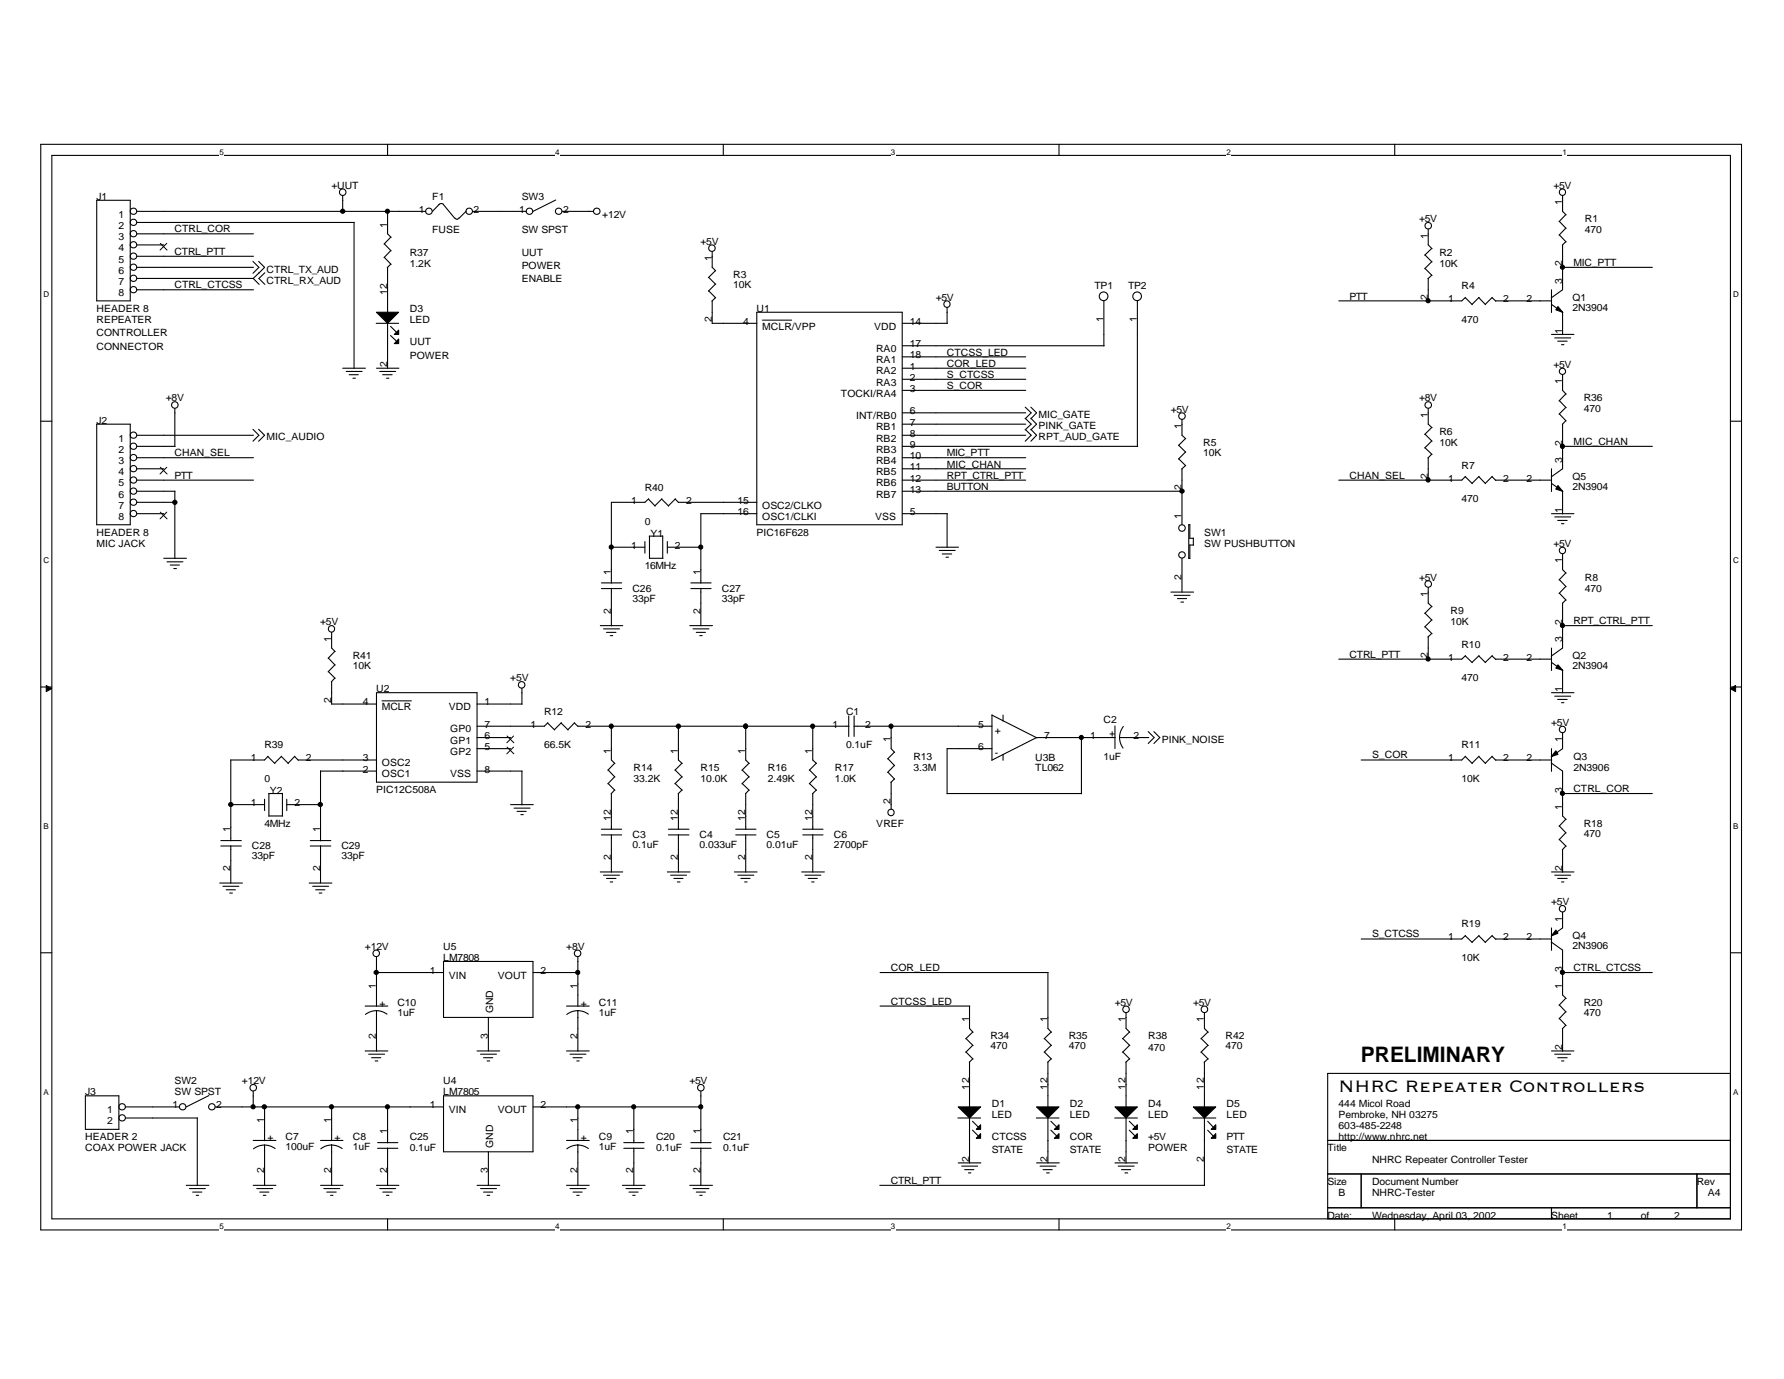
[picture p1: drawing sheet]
<svg xmlns="http://www.w3.org/2000/svg" width="279mm" height="216mm" viewBox="0 0 279 216" stroke-linecap="round" stroke-linejoin="round" font-family="sans-serif">
<path d="M6.4 22.6h266.3v170h-266.3zM8.1 24.3h262.9v166.5h-262.9z" fill="none" stroke="#000" stroke-width=".17"/>
<g fill="#fff">
<path d="M34.4 23.1h.7v1.4h-.7z"/>
<path d="M34.4 191.3h.7v1.4h-.7z"/>
</g>
<path d="M60.7 22.6v1.7M60.7 190.8v1.8" fill="none" stroke="#000" stroke-width=".17"/>
<g fill="#fff">
<path d="M87 23.1h.6v1.4h-.6z"/>
<path d="M87 191.3h.6v1.4h-.6z"/>
</g>
<path d="M113.3 22.6v1.7M113.3 190.8v1.8" fill="none" stroke="#000" stroke-width=".17"/>
<g fill="#fff">
<path d="M139.5 23.1h.7v1.4h-.7z"/>
<path d="M139.5 191.3h.7v1.4h-.7z"/>
</g>
<path d="M165.9 22.6v1.7M165.9 190.8v1.8" fill="none" stroke="#000" stroke-width=".17"/>
<g fill="#fff">
<path d="M192.1 23.1h.7v1.4h-.7z"/>
<path d="M192.1 191.3h.7v1.4h-.7z"/>
</g>
<path d="M218.4 22.6v1.7M218.4 190.8v1.8" fill="none" stroke="#000" stroke-width=".17"/>
<g fill="#fff">
<path d="M244.7 23.1h.7v1.4h-.7z"/>
<path d="M244.7 191.3h.7v1.4h-.7z"/>
<path d="M6.8 45.4h.9v1.4h-.9z"/>
<path d="M271.4 45.4h.9v1.4h-.9z"/>
<path d="M6.8 87h.9v1.4h-.9z"/>
<path d="M271.4 87h.9v1.4h-.9z"/>
</g>
<path d="M6.4 65.9h1.7M271 65.9h1.7" fill="none" stroke="#000" stroke-width=".17"/>
<g fill="#fff">
<path d="M6.8 128.6h.8v1.4h-.8z"/>
<path d="M271.4 128.6h.8v1.4h-.8z"/>
</g>
<path d="M6.4 107.6h1.7M271 107.6h1.7" fill="none" stroke="#000" stroke-width=".17"/>
<g fill="#000" stroke="#000" stroke-width=".16">
<path d="M7.2 107.3l.9 .5-.9 .5z" fill-rule="evenodd"/>
<path d="M271 107.8l.8-.5v1z" fill-rule="evenodd"/>
</g>
<g fill="#fff">
<path d="M6.8 170.2h.8v1.4h-.8z"/>
<path d="M271.4 170.2h.8v1.4h-.8z"/>
</g>
<g fill="none" stroke="#000" stroke-width=".17">
<path d="M15.1 31.4h5.3v15.7h-5.3zM21.5 33.1h45.2M21.5 34.8h34M21.5 36.6h18.2M21.5 38.3h4.1M53.7 30.6v2.5M55.4 34.8v22.9M60.2 38.2l1 1.1M60.7 33.1v3.5l.5 .6M61.2 37.1l-1.1 1.1M61.2 39.2l-1.1 1.1M68.8 32l-1.1 1.1"/>
<path d="M69.4 32l1.8 2.2M69.5 32l-.4-.1-.4 .1M71.2 34.1a.34 .34 0 0 0 .4 .2 .34 .34 0 0 0 .3-.2M73 33.1l-1.1 1.1M74 33.1h8.4M87 31.3l-3.5 1.8M88 33.1h5M111.5 39.4v2.5l.6 .5M223.2 39.9l1.1 1.1M223.7 35.9v2.4l.6 .6M224.2 38.9l-1.1 1.1M244.2 34.7l1.1 1.1"/>
<path d="M244.2 36.8l1.1 1.1M244.7 30.6v2.5l.6 .5M244.7 38.3v7.1l-1.8 1.2M245.2 33.6l-1 1.1M245.2 35.7l-1 1.1M245.2 37.8l-.5 .6M21.5 40.1h18.2M21.5 41.9h18.2M21.5 43.6h18.2M21.5 45.4h18.2M39.6 40.9l.9 1-.9 .9M40.5 40.9l.9 1-.9 .9"/>
<path d="M40.6 42.7l-.9 .9 .9 .9M41.5 42.7l-1 .9 1 .9M53.7 57.6h3.5M54.2 58.2h2.5M54.7 58.7h1.4M55.3 59.2h.4M58.9 50.6h3.5M59 57.6h3.5M59.5 58.2h2.5M59.9 58.7h1.5M60.2 40.3l1 1.1M60.5 59.2h.4"/>
<path d="M60.7 41.9v7M60.7 50.6v7.1M61.2 51.1l.9 .9M61.2 52.5l.9 .9M61.2 41.3l-.5 .6M111 43.4l1.1 1.1M111 45.5l1.1 1.1M111.5 47.1v3.6M111.5 50.6h7M112 42.4l-1.1 1.1M112 44.5l-1.1 1.1M112 46.6l-.5 .5"/>
<path d="M118.5 48.9h22.8v33.3h-22.8zM141.3 57.6h19.3M141.3 50.6h7.1M141.3 54.1h31.6M141.3 55.9h19.3M141.3 59.4h19.3M148.3 48.2v2.5M172.9 47.1v7.1M178.1 47.1v22.8M223.2 42l1.1 1.1M223.7 43.6v3.5M224.2 41l-1.1 1.1"/>
<path d="M224.2 43.1l-.6 .5M229.5 46.6l1.1 1.1M229.5 46.6l-.6 .5h-19.2M231.6 46.6l1.1 1.1M231.6 46.6l-1.1 1.1M233.7 46.6l.6 .5M233.7 46.6l-1.1 1.1M234.2 47.1h8.8M243 45.4v3.5M243 52.4h3.5M243 47.7l1.8 1.2M243.5 52.9h2.5"/>
<path d="M244 53.4h1.4M244.6 54h.3M244.7 48.9v3.5M244.7 58.7v2.4l.6 .6M244.7 41.9h14.1M15.1 66.4h5.3v15.8h-5.3zM21.5 75.2h18.2M21.5 78.6h5.9M21.5 68.1h18.2M21.5 69.9h5.9M21.5 71.7h18.2M21.5 73.4h4.1"/>
<path d="M21.5 76.9h5.9M27.4 64v5.9M27.4 76.9v10.6M39.6 67.2l.9 .9-.9 1M40.5 67.2l.9 .9-.9 1M101.6 78.1l1 1.1M101.6 78.1l-.6 .5h-5.2v12.7M103.6 78.1l1.1 1.1M103.7 78.1l-1.1 1.1M105.7 78.1l.6 .6M105.8 78.1l-1.1 1.1M106.2 78.6h12.3"/>
<path d="M141.3 75.2h19.3M141.3 64.6h19.3M141.3 66.4h19.3M141.3 68.1h19.3M141.3 69.9h36.9M141.3 71.7h19.3M141.3 73.4h19.3M141.3 76.9h43.9M141.3 61.1h19.3M160.6 63.7l.9 .9-.9 1M160.6 65.5l.9 .9-.9 .9M160.6 67.2l.9 .9-.9 1"/>
<path d="M161.5 63.7l.8 .9-.8 1M161.5 65.5l.8 .9-.8 .9M161.5 67.2l.8 .9-.8 1M184.6 69.7l1.1 1.1M184.6 71.8l1.1 1.1M185.1 65.7v2.4l.6 .6M185.1 73.4v8.8M185.7 68.7l-1.1 1.1M185.7 70.8l-1.1 1.1M185.7 72.9l-.6 .5M223.2 68l1.1 1.1M223.2 70.1l1.1 1.1"/>
<path d="M223.7 64v2.4l.6 .6M223.7 71.7v3.5M224.2 66.9l-1.1 1.1M224.2 69l-1.1 1.1M224.2 71.1l-.6 .6M229.5 74.6l1.1 1.1M229.5 74.6l-.6 .6h-19.2M231.6 74.6l1.1 1.1M231.6 74.6l-1.1 1.1M233.7 74.6l.6 .6M233.7 74.6l-1.1 1.1M234.2 75.2h8.8"/>
<path d="M243 73.4v3.6M243 75.7l1.8 1.3M244.2 62.7l1.1 1.1M244.2 64.8l1.1 1.1M244.7 66.4v7l-1.8 1.3M244.7 76.9v3.6M244.7 69.9h14.1M245.2 61.7l-1 1.1M245.2 63.8l-1 1M245.2 65.9l-.5 .6M21.5 80.4h4.1M25.6 87.4h3.6"/>
<path d="M26.2 88h2.5M26.7 88.5h1.4M27.2 89h.4M51.9 99v2.5l.6 .5M94 97.9h3.5M94.2 92.1h3.2M94.2 91.3h3.2M94.5 98.5h2.5M95 99h1.5M95.6 99.5h.4M95.8 85.7h5.2M95.8 92.1v5.9"/>
<path d="M101 84.8v1.8M101.7 83.9h2.1M101.7 87.4h2.1M101.7 83.9v3.6M103.8 83.9v3.5M104.5 85.7h5.3M104.5 84.8v1.8M108 97.9h3.6M108.2 92.1h3.2M108.2 91.3h3.2M108.5 98.5h2.5M109 99h1.5"/>
<path d="M109.6 99.5h.4M109.8 92.1v5.9M118.5 80.4h-8.7v10.9M141.3 80.4h7.1M146.6 85.7h3.5M147.1 86.2h2.5M147.6 86.7h1.4M148.2 87.2h.3M148.3 80.4v5.3M183.4 92.7h3.5M183.9 93.2h2.5M184.4 93.7h1.4"/>
<path d="M184.9 94.3h.5M185.1 87.4v5.3M186.1 82.2h.2M186.2 87.4h.2M186.2 82.2v5.3M186.3 84.3h.6M186.3 82.1v2.2M186.3 85.3v2.1M186.3 85.3h.6M186.9 84.2v1.1M223.2 96l1.1 1.1M223.2 98.1l1.1 1.1"/>
<path d="M223.7 92v2.4l.6 .6M223.7 99.7v3.5M224.2 94.9l-1.1 1.1M224.2 97.1l-1.1 1.1M224.2 99.2l-.6 .5M243 80.4h3.5M243.5 80.9h2.5M244 81.5h1.4M244.2 90.8l1.1 1.1M244.2 92.9l1.1 1.1M244.6 82h.3M244.7 86.7v2.5l.6 .5"/>
<path d="M244.7 94.4v7.1l-1.8 1.2M244.7 97.9h14.1M245.2 89.7l-1 1.1M245.2 91.8l-1 1.1M245.2 93.9l-.5 .6M36.1 119v12.6M41.9 118.4l1.1 1.1M42 118.4l-.6 .6h-5.3M44.1 118.4l1.1 1.1M44.1 118.4l-1.1 1.1M46.1 118.4l.6 .6M46.2 118.4l-1.1 1.1"/>
<path d="M46.7 119h12.3M51.4 103l1.1 1.1M51.4 105.1l1.1 1.1M51.9 110.2h7.1M51.9 106.7v3.5M52.4 102l-1 1.1M52.4 104.1l-1 1.1M52.4 106.2l-.5 .6M59 108.4h15.7v14.1h-15.7zM74.7 117.2h5.3M74.7 115.5h5.3M74.7 110.2h7.1"/>
<path d="M81.7 107.8v2.5M85.8 113.2l1.1 1.1M85.8 113.1l-.5 .6h-10.6M87.9 113.2l1.1 1.1M87.9 113.1l-1.1 1.1M90 113.2l.5 .5M90 113.1l-1.1 1.1M90.5 113.7h42.5M95.8 113.7v5.3l.5 .5M96.3 119.5l-1.1 1.1M106.2 113.7v5.3l.6 .5M106.8 119.5l-1.1 1.1"/>
<path d="M116.8 113.7v5.3l.5 .5M117.3 119.5l-1.1 1.1M127.3 113.7v5.3l.6 .5M127.8 119.5l-1.1 1.1M132.9 112.1v3.2M133.7 113.7h21.7M133.8 112.1v3.2M139.1 118.8l1 1.1M139.6 113.7v3.5l.5 .6M140.1 117.8l-1.1 1M140.1 119.8l-1.1 1.1M155.4 117.2h-7.1v7.1"/>
<path d="M155.4 112l7 3.5M155.4 111.9v7.1M157.1 112v.9M157.1 118.1v.9M169.4 115.5v8.8M174.6 113.7v3.5M174.7 115.5h-12.4l-7 3.5M175.3 115.5l.1 .7 .5 .9M175.3 115.5h4.6M175.9 113.7l-.5 1-.1 .8M179.8 114.5l1 1-1 .9M180.7 114.5l.9 1-.9 .9"/>
<path d="M229.5 118.4l1.1 1.1M229.5 102.7l1.1 1M229.5 118.4l-.6 .6h-15.7M229.5 102.6l-.6 .6h-19.2M231.6 118.4l1.1 1.1M231.6 102.7l1.1 1M231.6 118.4l-1.1 1.1M231.6 102.6l-1.1 1.1M233.7 118.4l.6 .6M233.7 102.7l.6 .5M233.7 118.4l-1.1 1.1M233.7 102.6l-1.1 1.1"/>
<path d="M234.2 119h8.8M234.2 103.2h8.8M242.9 119.5l1.8 1.2v7.1l.6 .5M243 101.5v3.5M243 117.2v3.6M243 108.4h3.5M243 103.7l1.8 1.3M243.5 109h2.5M244 109.5h1.4M244.6 110h.3M244.7 104.9v3.6M244.7 114.8v2.4l-1.8 1.3"/>
<path d="M34.4 138.3h3.6M34.6 132.5h3.2M34.6 131.6h3.2M34.9 138.8h2.5M35.4 139.3h1.5M36 139.8h.4M36.1 126h5.3M36.1 132.4v5.9M41.4 125.1v1.8M42.1 124.2h2.1M42.1 124.2v3.6M42.1 127.8h2.2"/>
<path d="M44.2 124.2v3.6M44.9 126h5.3M44.9 125.1v1.8M48.4 138.3h3.6M48.6 132.5h3.2M48.6 131.6h3.2M49 138.8h2.5M49.4 139.3h1.5M50 139.8h.4M50.2 120.7h8.8M50.2 120.7v10.9M50.2 132.4v5.9"/>
<path d="M74.7 120.7h7.1M80 126h3.5M80.5 126.5h2.5M81 127h1.4M81.6 127.5h.3M81.7 120.7v5.3M94 136.5h3.5M94.2 130.7h3.2M94.2 129.8h3.2M94.5 137h2.5M95 137.5h1.5M95.2 122.7l1.1 1"/>
<path d="M95.2 120.6l1.1 1.1M95.6 138.1h.4M95.8 124.2v5.7M95.8 130.7v5.9M96.3 121.6l-1.1 1.1M96.3 123.7l-.6 .6M104.5 136.5h3.6M104.7 130.7h3.2M104.7 129.8h3.2M105 137h2.5M105.5 137.5h1.5M105.7 120.6l1.1 1.1"/>
<path d="M105.7 122.7l1.1 1M106.1 138.1h.4M106.2 124.2v5.7M106.2 130.7v5.9M106.8 121.6l-1.1 1.1M106.8 123.7l-.6 .6M115 136.5h3.6M115.2 130.7h3.2M115.2 129.8h3.2M115.6 137h2.5M116 137.5h1.5M116.2 120.6l1.1 1.1"/>
<path d="M116.2 122.7l1.1 1M116.6 138.1h.4M116.8 124.2v5.7M116.8 130.7v5.9M117.3 121.6l-1.1 1.1M117.3 123.7l-.6 .6M125.6 136.5h3.5M125.7 130.7h3.2M125.7 129.8h3.2M126.1 137h2.5M126.6 137.5h1.4M126.8 120.6l1.1 1.1"/>
<path d="M126.8 122.7l1.1 1M127.1 138.1h.4M127.3 124.2v5.7M127.3 130.7v5.9M127.8 121.6l-1.1 1.1M127.8 123.7l-.6 .6M139.1 120.9l1 1.1M139.6 122.5v4.2M140.1 122l-.6 .5M148.3 124.2h21.1M243 136.5h3.5M243.5 137h2.5"/>
<path d="M244 137.5h1.4M244.2 129.3l1.1 1.1M244.2 131.4l1.1 1.1M244.6 138.1h.3M244.7 133v3.6M244.7 124.2h14.1M245.2 128.3l-1 1.1M245.2 130.4l-1 1.1M245.2 132.5l-.5 .5M6.4 149.2h1.7M57.2 157.5h3.5M59 158.2l.7 .1 .9 .5"/>
<path d="M59 158.2l-.8 .1-1 .5M59 149.8v7.8M59 158.2v6.4M59 152.3h10.5M69.5 150.5h14v8.8h-14zM76.5 159.3v5.2M83.5 152.3h7M88.7 157.5h3.6M90.5 158.2l.7 .1 1 .5M90.5 158.2l-.7 .1-1 .5M90.5 149.8v7.8M90.5 158.2v6.4"/>
<path d="M137.8 157.5h14.1M137.8 152.3h26.4M151.8 157.5v3.5l.6 .6M164.1 152.3v8.7l.6 .6M176.4 158.6v2.4l.5 .6M188.6 158.6v2.4l.6 .6M229.5 146.5l1.1 1.1M229.5 146.5l-.6 .5h-15.7M231.6 146.5l1.1 1.1M231.6 146.5l-1.1 1M233.7 146.5l.6 .6M233.7 146.5l-1.1 1"/>
<path d="M234.2 147h8.8M242.9 147.5l1.8 1.2v7.1l.6 .5M243 145.3v3.5M244.2 157.3l1.1 1.1M244.2 159.5l1.1 1.1M244.7 142.8v2.5l-1.8 1.2M244.7 152.3h14.1M245.2 156.3l-1 1.1M245.2 158.4l-1 1.1M271 149.2h1.7M13.4 171.6h5.2v5.2h-5.2zM19.7 175h11.2"/>
<path d="M19.7 173.3h8.4M30.9 175v10.6M32.7 171.5l-3.5 1.8M33.7 173.3h35.8M39.7 178.6h3.5M39.7 170.8v2.5M41.4 179.3l.7 .1 1 .4M41.4 179.3l-.7 .1-1 .5M41.4 173.3v5.3M41.4 179.3v6.3M50.2 178.6h3.5M51.9 179.3l.7 .1 1 .4"/>
<path d="M51.9 179.3l-.7 .1-1 .5M51.9 173.3v5.3M51.9 179.3v6.3M57.2 164.5h3.5M57.7 165h2.5M58.2 165.6h1.4M58.8 166.1h.4M59.1 179.8h3.2M59.1 178.9h3.2M60.7 173.3v5.6M60.7 179.7v5.9M69.5 171.6h14v8.7h-14z"/>
<path d="M74.7 164.5h3.6M75.3 165h2.5M75.7 165.6h1.5M76.3 166.1h.4M83.5 173.3h26.3M88.7 178.6h3.6M88.7 164.5h3.6M89.3 165h2.5M89.7 165.6h1.5M90.3 166.1h.4M90.5 179.3l.7 .1 1 .4M90.5 179.3l-.7 .1-1 .5"/>
<path d="M90.5 173.3v5.3M90.5 179.3v6.3M97.7 179.8h3.2M97.7 178.9h3.2M99.3 173.3v5.6M99.3 179.7v5.9M108.2 179.8h3.2M108.2 178.9h3.2M109.8 170.8v8.1M109.8 179.7v5.9M150 175h3.6M151.3 162.6l1.1 1.1"/>
<path d="M151.3 164.7l1.1 1.1M151.8 166.3v7M151.8 175v7.1M152.3 175.5l.9 1M152.3 176.9l.9 1M152.4 161.6l-1.2 1M152.4 163.7l-1.2 1.1M152.4 165.8l-.6 .5M162.3 175h3.6M163.6 162.6l1.1 1.1M163.6 164.7l1.1 1.1M164.1 166.3v7"/>
<path d="M164.1 175v7.1M164.6 175.5l.9 1M164.6 176.9l.9 1M164.6 161.6l-1.1 1M164.6 163.7l-1.1 1.1M164.6 165.8l-.5 .5M174.6 175h3.5M175.8 162.6l1.1 1.1M175.8 164.7l1.1 1.1M176.4 166.3v7M176.4 175v7.1M176.9 176.9l.9 1"/>
<path d="M176.9 175.5l.9 1M176.9 161.6l-1.1 1M176.9 163.7l-1.1 1.1M176.9 165.8l-.6 .5M186.9 175h3.5M188.1 162.6l1.1 1.1M188.1 164.7l1.1 1.1M188.6 166.3v7M188.6 175v10.6M189.1 175.5l.9 1M189.1 176.9l.9 1M189.2 161.6l-1.1 1"/>
<path d="M189.2 163.7l-1.1 1.1M189.2 165.8l-.6 .5M207.9 168.1h63.1v22.7h-63.1zM207.9 178.6h63.1M243 164.5h3.5M243.5 165h2.5M244 165.6h1.4M244.6 166.1h.3M244.7 161v3.6M245.2 160.5l-.5 .6M29.2 185.6h3.5M29.7 186.1h2.5"/>
<path d="M30.2 186.6h1.4M30.7 187.1h.4M39.7 185.6h3.5M40.2 186.1h2.5M40.7 186.6h1.4M41.2 187.1h.4M50.2 185.6h3.5M50.7 186.1h2.5M51.2 186.6h1.5M51.8 187.1h.3M59 185.6h3.5M59.5 186.1h2.5"/>
<path d="M59.9 186.6h1.5M60.5 187.1h.4M74.7 185.6h3.6M75.3 186.1h2.5M75.7 186.6h1.5M76.3 187.1h.4M76.5 180.3v5.3M88.7 185.6h3.6M89.3 186.1h2.5M89.7 186.6h1.5M90.3 187.1h.4M97.5 185.6h3.5"/>
<path d="M98 186.1h2.5M98.5 186.6h1.4M99.1 187.1h.4M108 185.6h3.6M108.5 186.1h2.5M109 186.6h1.5M109.6 187.1h.4M137.8 185.6h50.8M150.1 182.1h3.5M150.6 182.6h2.5M151.1 183.1h1.4M151.7 183.6h.4"/>
<path d="M162.3 182.1h3.6M162.9 182.6h2.5M163.4 183.1h1.4M163.9 183.6h.4M174.6 182.1h3.6M175.1 182.6h2.5M175.6 183.1h1.5M176.2 183.6h.4M207.9 183.8h63.1M207.9 189.1h63.1M213.2 183.8v5.3M243 189.1v1.7"/>
<path d="M265.8 183.8v5.3"/>
<circle cx="20.9" cy="33.1" r=".5"/>
<circle cx="20.9" cy="34.8" r=".5"/>
<circle cx="20.9" cy="38.3" r=".5"/>
<circle cx="20.9" cy="36.6" r=".5"/>
<circle cx="53.7" cy="30.1" r=".51"/>
<circle cx="67.2" cy="33.1" r=".5"/>
<circle cx="73.5" cy="33.1" r=".5"/>
<circle cx="82.9" cy="33.1" r=".5"/>
<circle cx="87.5" cy="33.1" r=".5"/>
<circle cx="93.5" cy="33.1" r=".5"/>
<circle cx="111.5" cy="38.9" r=".51"/>
<circle cx="223.7" cy="35.3" r=".51"/>
<circle cx="244.7" cy="30.1" r=".5"/>
<circle cx="20.9" cy="41.8" r=".5"/>
<circle cx="20.9" cy="43.6" r=".5"/>
<circle cx="20.9" cy="45.4" r=".5"/>
<circle cx="20.9" cy="40.1" r=".5"/>
<circle cx="148.3" cy="47.6" r=".5"/>
<circle cx="172.8" cy="46.4" r=".68"/>
<circle cx="178.1" cy="46.4" r=".68"/>
<circle cx="244.7" cy="58.1" r=".49"/>
<circle cx="20.9" cy="71.6" r=".5"/>
<circle cx="20.9" cy="75.2" r=".5"/>
<circle cx="20.9" cy="69.9" r=".5"/>
<circle cx="20.9" cy="78.6" r=".5"/>
<circle cx="20.9" cy="73.4" r=".5"/>
<circle cx="20.9" cy="68.1" r=".5"/>
<circle cx="20.9" cy="76.9" r=".5"/>
<circle cx="27.4" cy="63.4" r=".51"/>
<circle cx="185.1" cy="65.1" r=".51"/>
<circle cx="223.7" cy="63.4" r=".51"/>
<circle cx="20.9" cy="80.4" r=".5"/>
<circle cx="51.9" cy="98.5" r=".5"/>
<circle cx="185.1" cy="82.7" r=".51"/>
<circle cx="185.1" cy="86.9" r=".5"/>
<circle cx="223.7" cy="91.4" r=".51"/>
<circle cx="244.7" cy="86.2" r=".5"/>
<circle cx="81.7" cy="107.2" r=".51"/>
<circle cx="244.7" cy="114.2" r=".5"/>
<circle cx="139.5" cy="127.2" r=".5"/>
<circle cx="58.9" cy="149.3" r=".51"/>
<circle cx="90.5" cy="149.3" r=".51"/>
<circle cx="176.3" cy="158" r=".51"/>
<circle cx="188.6" cy="158" r=".51"/>
<circle cx="244.7" cy="142.3" r=".5"/>
<circle cx="19.1" cy="173.3" r=".5"/>
<circle cx="19.1" cy="175" r=".5"/>
<circle cx="28.6" cy="173.3" r=".5"/>
<circle cx="33.2" cy="173.3" r=".5"/>
<circle cx="39.7" cy="170.3" r=".51"/>
<circle cx="109.8" cy="170.3" r=".51"/>
</g>
<g fill="#000" stroke="#000" stroke-width=".17">
<path d="M59 48.9h3.4l-1.7 1.7z" fill-rule="evenodd"/>
<path d="M62.4 51.7v.7h-.6z" fill-rule="evenodd"/>
<path d="M62.4 53.1v.7h-.6z" fill-rule="evenodd"/>
<path d="M244 48l.7 .9-1-.4z" fill-rule="evenodd"/>
<path d="M244 76l.7 .9-1-.3z" fill-rule="evenodd"/>
<path d="M243.7 117.5l.3 .6-1 .3z" fill-rule="evenodd"/>
<path d="M244 104.1l.7 .8-1-.3z" fill-rule="evenodd"/>
<path d="M243.7 145.6l.3 .5-1 .4z" fill-rule="evenodd"/>
<path d="M150.1 173.3h3.5l-1.8 1.7z" fill-rule="evenodd"/>
<path d="M153.6 176.1v.7h-.7z" fill-rule="evenodd"/>
<path d="M153.6 177.5v.7h-.7z" fill-rule="evenodd"/>
<path d="M162.3 173.3h3.6l-1.8 1.7z" fill-rule="evenodd"/>
<path d="M165.1 176.8l.8-.7v.7z" fill-rule="evenodd"/>
<path d="M165.1 178.2l.8-.7v.7z" fill-rule="evenodd"/>
<path d="M174.6 173.3h3.5l-1.7 1.7z" fill-rule="evenodd"/>
<path d="M177.4 176.8l.7-.7v.7z" fill-rule="evenodd"/>
<path d="M177.4 178.2l.7-.7v.7z" fill-rule="evenodd"/>
<path d="M186.9 173.3h3.5l-1.8 1.7z" fill-rule="evenodd"/>
<path d="M189.7 176.8l.7-.7v.7z" fill-rule="evenodd"/>
<path d="M189.7 178.2l.7-.7v.7z" fill-rule="evenodd"/>
<circle cx="53.7" cy="33.1" r=".33"/>
<circle cx="60.7" cy="33.1" r=".32"/>
<circle cx="223.7" cy="47.1" r=".32"/>
<circle cx="244.7" cy="41.8" r=".32"/>
<circle cx="27.4" cy="78.6" r=".33"/>
<circle cx="185.1" cy="76.9" r=".33"/>
<circle cx="223.7" cy="75.1" r=".33"/>
<circle cx="244.7" cy="69.9" r=".33"/>
<circle cx="95.7" cy="85.7" r=".32"/>
<circle cx="109.7" cy="85.7" r=".32"/>
<circle cx="244.7" cy="97.9" r=".32"/>
<circle cx="95.7" cy="113.7" r=".33"/>
<circle cx="106.3" cy="113.7" r=".33"/>
<circle cx="116.8" cy="113.7" r=".33"/>
<circle cx="127.3" cy="113.7" r=".33"/>
<circle cx="139.5" cy="113.7" r=".33"/>
<circle cx="169.3" cy="115.5" r=".32"/>
<circle cx="223.7" cy="103.2" r=".32"/>
<circle cx="36.2" cy="126" r=".33"/>
<circle cx="50.2" cy="126" r=".33"/>
<circle cx="244.7" cy="124.2" r=".32"/>
<circle cx="58.9" cy="152.2" r=".33"/>
<circle cx="90.5" cy="152.2" r=".32"/>
<circle cx="244.7" cy="152.2" r=".32"/>
<circle cx="39.6" cy="173.3" r=".32"/>
<circle cx="41.4" cy="173.3" r=".33"/>
<circle cx="51.9" cy="173.3" r=".32"/>
<circle cx="60.7" cy="173.3" r=".32"/>
<circle cx="90.5" cy="173.3" r=".32"/>
<circle cx="99.2" cy="173.3" r=".32"/>
<circle cx="109.7" cy="173.3" r=".32"/>
</g>
<path d="M25.1 38.1l1.1 1.1M26.1 38.1l-1 1.1M119.4 50.1h4.6M25.1 73.2l1.1 1M26.1 73.2l-1 1M25.1 80.2l1.1 1M26.1 80.2l-1 1M59.8 109.7h4.6M79.4 115.2l1.1 1.1M79.4 117l1.1 1M80.4 115.2l-1 1.1M80.4 117l-1 1" fill="none" stroke="#000" stroke-width=".16"/>
<g font-size="3.3">
<text x="213.1" y="166.2">PRELIMINARY</text>
<text x="209.6" y="171">NHRC Repeater Controllers</text>
</g>
<g font-size="1.6">
<text x="51.9" y="29.5">+UUT</text>
<text x="243.3" y="29.5">+5V</text>
<text x="15.1" y="31.3">J1</text>
<text x="18.6" y="34.1">1</text>
<text x="18.6" y="35.8">2</text>
<text x="60.6" y="35.6" transform="rotate(-90 60.6 35.6)">1</text>
<text x="65.6" y="33.3">1</text>
<text x="67.7" y="31.3">F1</text>
<text x="74.2" y="33.3">2</text>
<text x="81.3" y="33.3">1</text>
<text x="81.7" y="31.3">SW3</text>
<text x="88.2" y="33.3">2</text>
<text x="94.3" y="34.1">+12V</text>
<text x="222.2" y="34.8">+5V</text>
<text x="244.6" y="32.1" transform="rotate(-90 244.6 32.1)">1</text>
<text x="248.2" y="34.8">R1</text>
<text x="18.6" y="37.6">3</text>
<text x="18.6" y="39.3">4</text>
<text x="18.6" y="41.1">5</text>
<text x="27.3" y="36.4">CTRL_COR</text>
<text x="27.3" y="39.9">CTRL_PTT</text>
<text x="64.2" y="40">R37</text>
<text x="64.2" y="41.8">1.2K</text>
<text x="67.7" y="36.5">FUSE</text>
<text x="81.7" y="40">UUT</text>
<text x="81.7" y="36.5">SW SPST</text>
<text x="109.7" y="38.3">+5V</text>
<text x="111.5" y="40.9" transform="rotate(-90 111.5 40.9)">1</text>
<text x="223.6" y="37.4" transform="rotate(-90 223.6 37.4)">1</text>
<text x="225.4" y="40">R2</text>
<text x="225.4" y="41.8">10K</text>
<text x="244.6" y="41.7" transform="rotate(-90 244.6 41.7)">2</text>
<text x="246.4" y="41.6">MIC_PTT</text>
<text x="248.2" y="36.5">470</text>
<text x="18.6" y="42.8">6</text>
<text x="18.6" y="44.6">7</text>
<text x="18.6" y="46.4">8</text>
<text x="27.3" y="45.1">CTRL_CTCSS</text>
<text x="41.7" y="42.7">CTRL_TX_AUD</text>
<text x="41.7" y="44.4">CTRL_RX_AUD</text>
<text x="60.6" y="46.1" transform="rotate(-90 60.6 46.1)">12</text>
<text x="81.7" y="42.1">POWER</text>
<text x="81.7" y="44.2">ENABLE</text>
<text x="114.8" y="43.6">R3</text>
<text x="114.8" y="45.1">10K</text>
<text x="146.6" y="47.1">+5V</text>
<text x="171.4" y="45.3">TP1</text>
<text x="176.7" y="45.3">TP2</text>
<text x="211.4" y="46.9">PTT</text>
<text x="223.6" y="46.9" transform="rotate(-90 223.6 46.9)">2</text>
<text x="226.8" y="47.3">1</text>
<text x="228.9" y="45.3">R4</text>
<text x="235.4" y="47.3">2</text>
<text x="239.1" y="47.3">2</text>
<text x="244.6" y="44.4" transform="rotate(-90 244.6 44.4)">3</text>
<text x="246.3" y="47.1">Q1</text>
<text x="15.1" y="48.8">HEADER 8</text>
<text x="15.1" y="50.6">REPEATER</text>
<text x="15.1" y="52.7">CONTROLLER</text>
<text x="64.2" y="48.8">D3</text>
<text x="64.2" y="50.6">LED</text>
<text x="111.5" y="50.5" transform="rotate(-90 111.5 50.5)">2</text>
<text x="116.4" y="50.8">4</text>
<text x="118.5" y="48.8">U1</text>
<text x="119.4" y="51.6">MCLR/VPP</text>
<text x="136.9" y="51.6">VDD</text>
<text x="142.5" y="50.8">14</text>
<text x="172.8" y="50.5" transform="rotate(-90 172.8 50.5)">1</text>
<text x="178.1" y="50.5" transform="rotate(-90 178.1 50.5)">1</text>
<text x="228.9" y="50.6">470</text>
<text x="244.6" y="52.2" transform="rotate(-90 244.6 52.2)">1</text>
<text x="246.3" y="48.6">2N3904</text>
<text x="15.1" y="54.7">CONNECTOR</text>
<text x="60.6" y="57.5" transform="rotate(-90 60.6 57.5)">2</text>
<text x="64.2" y="54.1">UUT</text>
<text x="64.2" y="56.1">POWER</text>
<text x="137.2" y="55.1">RA0</text>
<text x="137.2" y="56.9">RA1</text>
<text x="137.2" y="58.6">RA2</text>
<text x="142.5" y="54.4">17</text>
<text x="142.5" y="56.1">18</text>
<text x="142.5" y="57.9">1</text>
<text x="142.5" y="59.6">2</text>
<text x="148.3" y="55.7">CTCSS_LED</text>
<text x="148.3" y="57.4">COR_LED</text>
<text x="148.3" y="59.1">S_CTCSS</text>
<text x="243.3" y="57.6">+5V</text>
<text x="26" y="62.8">+8V</text>
<text x="131.7" y="62.1">TOCKI/RA4</text>
<text x="134.1" y="65.6">INT/RB0</text>
<text x="137.2" y="60.4">RA3</text>
<text x="142.5" y="64.9">6</text>
<text x="142.5" y="61.3">3</text>
<text x="148.3" y="60.9">S_COR</text>
<text x="162.6" y="65.5">MIC_GATE</text>
<text x="183.3" y="64.6">+5V</text>
<text x="222.2" y="62.8">+8V</text>
<text x="223.6" y="65.4" transform="rotate(-90 223.6 65.4)">1</text>
<text x="244.6" y="60.2" transform="rotate(-90 244.6 60.2)">1</text>
<text x="248" y="62.8">R36</text>
<text x="248" y="64.4">470</text>
<text x="15.1" y="66.3">J2</text>
<text x="18.6" y="69.1">1</text>
<text x="18.6" y="70.9">2</text>
<text x="27.3" y="71.4">CHAN_SEL</text>
<text x="41.7" y="69">MIC_AUDIO</text>
<text x="137.2" y="67.4">RB1</text>
<text x="137.2" y="69.1">RB2</text>
<text x="137.2" y="70.9">RB3</text>
<text x="142.5" y="66.6">7</text>
<text x="142.5" y="68.4">8</text>
<text x="142.5" y="70.1">9</text>
<text x="142.5" y="71.9">10</text>
<text x="148.3" y="71.4">MIC_PTT</text>
<text x="162.6" y="67.2">PINK_GATE</text>
<text x="162.6" y="69">RPT_AUD_GATE</text>
<text x="185" y="67.2" transform="rotate(-90 185 67.2)">1</text>
<text x="188.4" y="69.8">R5</text>
<text x="188.4" y="71.4">10K</text>
<text x="225.4" y="68.1">R6</text>
<text x="225.4" y="69.8">10K</text>
<text x="244.6" y="69.8" transform="rotate(-90 244.6 69.8)">2</text>
<text x="246.4" y="69.7">MIC_CHAN</text>
<text x="18.6" y="72.6">3</text>
<text x="18.6" y="74.4">4</text>
<text x="18.6" y="76.2">5</text>
<text x="18.6" y="77.9">6</text>
<text x="27.3" y="74.9">PTT</text>
<text x="101" y="76.9">R40</text>
<text x="137.2" y="72.6">RB4</text>
<text x="137.2" y="74.4">RB5</text>
<text x="137.2" y="76.2">RB6</text>
<text x="137.2" y="77.9">RB7</text>
<text x="142.5" y="73.6">11</text>
<text x="142.5" y="75.4">12</text>
<text x="142.5" y="77.1">13</text>
<text x="148.3" y="73.2">MIC_CHAN</text>
<text x="148.3" y="74.9">RPT_CTRL_PTT</text>
<text x="148.3" y="76.7">BUTTON</text>
<text x="185" y="76.8" transform="rotate(-90 185 76.8)">2</text>
<text x="211.4" y="74.9">CHAN_SEL</text>
<text x="223.6" y="75" transform="rotate(-90 223.6 75)">2</text>
<text x="226.8" y="75.4">1</text>
<text x="228.9" y="73.4">R7</text>
<text x="235.4" y="75.4">2</text>
<text x="239.1" y="75.4">2</text>
<text x="244.6" y="72.4" transform="rotate(-90 244.6 72.4)">3</text>
<text x="246.3" y="75.1">Q5</text>
<text x="246.3" y="76.7">2N3904</text>
<text x="15.1" y="83.9">HEADER 8</text>
<text x="18.6" y="79.6">7</text>
<text x="18.6" y="81.4">8</text>
<text x="98.8" y="78.9">1</text>
<text x="101" y="82.1">0</text>
<text x="107.4" y="78.9">2</text>
<text x="115.5" y="78.9">15</text>
<text x="115.5" y="80.6">16</text>
<text x="118.5" y="83.9">PIC16F628</text>
<text x="119.4" y="79.6">OSC2/CLKO</text>
<text x="119.4" y="81.4">OSC1/CLKI</text>
<text x="137.1" y="81.4">VSS</text>
<text x="142.5" y="80.6">5</text>
<text x="185" y="81.2" transform="rotate(-90 185 81.2)">1</text>
<text x="188.6" y="83.9">SW1</text>
<text x="228.9" y="78.6">470</text>
<text x="244.6" y="80.3" transform="rotate(-90 244.6 80.3)">1</text>
<text x="15.1" y="85.6">MIC JACK</text>
<text x="95.7" y="90" transform="rotate(-90 95.7 90)">1</text>
<text x="98.8" y="85.9">1</text>
<text x="101" y="89.1">16MHz</text>
<text x="101.9" y="84">Y1</text>
<text x="105.7" y="85.9">2</text>
<text x="109.7" y="90" transform="rotate(-90 109.7 90)">1</text>
<text x="188.6" y="85.6">SW PUSHBUTTON</text>
<text x="243.3" y="85.6">+5V</text>
<text x="244.6" y="88.2" transform="rotate(-90 244.6 88.2)">1</text>
<text x="99.1" y="92.6">C26</text>
<text x="99.1" y="94.2">33pF</text>
<text x="113.1" y="92.6">C27</text>
<text x="113.1" y="94.2">33pF</text>
<text x="185" y="90.8" transform="rotate(-90 185 90.8)">2</text>
<text x="222.2" y="90.9">+5V</text>
<text x="223.6" y="93.5" transform="rotate(-90 223.6 93.5)">1</text>
<text x="248.2" y="90.9">R8</text>
<text x="248.2" y="92.6">470</text>
<text x="50.2" y="97.9">+5V</text>
<text x="51.9" y="100.5" transform="rotate(-90 51.9 100.5)">1</text>
<text x="95.7" y="96.1" transform="rotate(-90 95.7 96.1)">2</text>
<text x="109.7" y="96.1" transform="rotate(-90 109.7 96.1)">2</text>
<text x="227.2" y="96.1">R9</text>
<text x="227.2" y="97.9">10K</text>
<text x="228.9" y="101.4">R10</text>
<text x="244.6" y="100.5" transform="rotate(-90 244.6 100.5)">3</text>
<text x="244.6" y="97.8" transform="rotate(-90 244.6 97.8)">2</text>
<text x="246.4" y="97.7">RPT_CTRL_PTT</text>
<text x="55.2" y="103.2">R41</text>
<text x="55.2" y="104.7">10K</text>
<text x="79.9" y="106.6">+5V</text>
<text x="211.4" y="103">CTRL_PTT</text>
<text x="223.6" y="103" transform="rotate(-90 223.6 103)">2</text>
<text x="226.8" y="103.4">1</text>
<text x="228.9" y="106.6">470</text>
<text x="235.4" y="103.4">2</text>
<text x="239.1" y="103.4">2</text>
<text x="246.3" y="103.2">Q2</text>
<text x="246.3" y="104.7">2N3904</text>
<text x="51.9" y="110.1" transform="rotate(-90 51.9 110.1)">2</text>
<text x="56.8" y="110.4">4</text>
<text x="58.9" y="108.4">U2</text>
<text x="59.8" y="111.2">MCLR</text>
<text x="70.3" y="111.2">VDD</text>
<text x="75.9" y="110.4">1</text>
<text x="75.9" y="113.9">7</text>
<text x="83.1" y="113.9">1</text>
<text x="85.2" y="111.9">R12</text>
<text x="91.7" y="113.9">2</text>
<text x="130.4" y="113.9">1</text>
<text x="132.5" y="111.9">C1</text>
<text x="135.5" y="113.9">2</text>
<text x="153.2" y="113.9">5</text>
<text x="172.8" y="113.2">C2</text>
<text x="243" y="113.7">+5V</text>
<text x="244.6" y="108.3" transform="rotate(-90 244.6 108.3)">1</text>
<text x="39.3" y="119.2">1</text>
<text x="41.4" y="117.2">R39</text>
<text x="47.9" y="119.2">2</text>
<text x="56.8" y="119.2">3</text>
<text x="59.8" y="120">OSC2</text>
<text x="70.5" y="114.7">GP0</text>
<text x="70.5" y="116.5">GP1</text>
<text x="70.5" y="118.2">GP2</text>
<text x="75.9" y="115.7">6</text>
<text x="75.9" y="117.4">5</text>
<text x="85.2" y="117.2">66.5K</text>
<text x="95.7" y="118" transform="rotate(-90 95.7 118)">1</text>
<text x="106.2" y="118" transform="rotate(-90 106.2 118)">1</text>
<text x="116.7" y="118" transform="rotate(-90 116.7 118)">1</text>
<text x="127.2" y="118" transform="rotate(-90 127.2 118)">1</text>
<text x="132.5" y="117.2">0.1uF</text>
<text x="139.5" y="116.2" transform="rotate(-90 139.5 116.2)">1</text>
<text x="143" y="118.9">R13</text>
<text x="153.2" y="117.4">6</text>
<text x="155.8" y="114.9">+</text>
<text x="155.8" y="118.4">-</text>
<text x="162.1" y="119.1">U3B</text>
<text x="163.5" y="115.7">7</text>
<text x="170.7" y="115.7">1</text>
<text x="172.8" y="118.9">1uF</text>
<text x="174.7" y="115.4" transform="rotate(-90 174.7 115.4)">+</text>
<text x="177.5" y="115.7">2</text>
<text x="181.9" y="116.3">PINK_NOISE</text>
<text x="214.9" y="118.7">S_COR</text>
<text x="226.8" y="119.2">1</text>
<text x="228.9" y="117.2">R11</text>
<text x="235.4" y="119.2">2</text>
<text x="239.1" y="119.2">2</text>
<text x="244.6" y="116.2" transform="rotate(-90 244.6 116.2)">1</text>
<text x="246.4" y="118.9">Q3</text>
<text x="41.4" y="122.4">0</text>
<text x="42.2" y="124.4">Y2</text>
<text x="56.8" y="120.9">2</text>
<text x="58.9" y="124.2">PIC12C508A</text>
<text x="59.8" y="121.7">OSC1</text>
<text x="70.5" y="121.7">VSS</text>
<text x="75.9" y="120.9">8</text>
<text x="99.2" y="120.7">R14</text>
<text x="99.2" y="122.4">33.2K</text>
<text x="109.7" y="120.7">R15</text>
<text x="109.7" y="122.4">10.0K</text>
<text x="120.3" y="120.7">R16</text>
<text x="120.3" y="122.4">2.49K</text>
<text x="130.8" y="120.7">R17</text>
<text x="130.8" y="122.4">1.0K</text>
<text x="139.5" y="125.8" transform="rotate(-90 139.5 125.8)">2</text>
<text x="143" y="120.7">3.3M</text>
<text x="162.1" y="120.7">TL062</text>
<text x="228.9" y="122.4">10K</text>
<text x="244.6" y="124.1" transform="rotate(-90 244.6 124.1)">3</text>
<text x="246.4" y="124">CTRL_COR</text>
<text x="246.4" y="120.7">2N3906</text>
<text x="36.1" y="130.3" transform="rotate(-90 36.1 130.3)">1</text>
<text x="39.3" y="126.2">1</text>
<text x="41.4" y="129.5">4MHz</text>
<text x="46.1" y="126.2">2</text>
<text x="50.1" y="130.3" transform="rotate(-90 50.1 130.3)">1</text>
<text x="95.7" y="128.5" transform="rotate(-90 95.7 128.5)">12</text>
<text x="99.1" y="131.2">C3</text>
<text x="106.2" y="128.5" transform="rotate(-90 106.2 128.5)">12</text>
<text x="109.6" y="131.2">C4</text>
<text x="116.7" y="128.5" transform="rotate(-90 116.7 128.5)">12</text>
<text x="120.1" y="131.2">C5</text>
<text x="127.2" y="128.5" transform="rotate(-90 127.2 128.5)">12</text>
<text x="130.6" y="131.2">C6</text>
<text x="137.2" y="129.5">VREF</text>
<text x="244.6" y="126.8" transform="rotate(-90 244.6 126.8)">1</text>
<text x="248" y="129.5">R18</text>
<text x="248" y="131">470</text>
<text x="36.1" y="136.4" transform="rotate(-90 36.1 136.4)">2</text>
<text x="39.5" y="132.9">C28</text>
<text x="39.5" y="134.5">33pF</text>
<text x="50.1" y="136.4" transform="rotate(-90 50.1 136.4)">2</text>
<text x="53.5" y="132.9">C29</text>
<text x="53.5" y="134.5">33pF</text>
<text x="95.7" y="134.6" transform="rotate(-90 95.7 134.6)">2</text>
<text x="99.1" y="132.8">0.1uF</text>
<text x="106.2" y="134.6" transform="rotate(-90 106.2 134.6)">2</text>
<text x="109.6" y="132.8">0.033uF</text>
<text x="116.7" y="134.6" transform="rotate(-90 116.7 134.6)">2</text>
<text x="120.1" y="132.8">0.01uF</text>
<text x="127.2" y="134.6" transform="rotate(-90 127.2 134.6)">2</text>
<text x="130.6" y="132.8">2700pF</text>
<text x="244.6" y="136.4" transform="rotate(-90 244.6 136.4)">2</text>
<text x="243" y="141.7">+5V</text>
<text x="57.1" y="148.7">+12V</text>
<text x="69.4" y="148.7">U5</text>
<text x="88.7" y="148.7">+8V</text>
<text x="214.9" y="146.8">S_CTCSS</text>
<text x="226.8" y="147.2">1</text>
<text x="228.9" y="145.2">R19</text>
<text x="235.4" y="147.2">2</text>
<text x="239.1" y="147.2">2</text>
<text x="244.6" y="144.3" transform="rotate(-90 244.6 144.3)">1</text>
<text x="246.3" y="147">Q4</text>
<text x="246.3" y="148.5">2N3906</text>
<text x="58.9" y="154.8" transform="rotate(-90 58.9 154.8)">1</text>
<text x="67.3" y="152.5">1</text>
<text x="69.4" y="150.5">LM7808</text>
<text x="70.3" y="153.2">VIN</text>
<text x="78" y="153.2">VOUT</text>
<text x="84.7" y="152.5">2</text>
<text x="90.4" y="154.8" transform="rotate(-90 90.4 154.8)">1</text>
<text x="139.5" y="152.1">COR_LED</text>
<text x="228.9" y="150.5">10K</text>
<text x="244.6" y="154.8" transform="rotate(-90 244.6 154.8)">1</text>
<text x="244.6" y="152.1" transform="rotate(-90 244.6 152.1)">3</text>
<text x="246.4" y="152.1">CTRL_CTCSS</text>
<text x="59.4" y="157.6">+</text>
<text x="62.2" y="157.5">C10</text>
<text x="62.2" y="159">1uF</text>
<text x="77.2" y="158.7" transform="rotate(-90 77.2 158.7)">GND</text>
<text x="91" y="157.6">+</text>
<text x="93.8" y="157.5">C11</text>
<text x="93.8" y="159">1uF</text>
<text x="139.5" y="157.3">CTCSS_LED</text>
<text x="151.8" y="160.1" transform="rotate(-90 151.8 160.1)">1</text>
<text x="164" y="160.1" transform="rotate(-90 164 160.1)">1</text>
<text x="174.6" y="157.5">+5V</text>
<text x="176.3" y="160.1" transform="rotate(-90 176.3 160.1)">1</text>
<text x="186.9" y="157.5">+5V</text>
<text x="188.6" y="160.1" transform="rotate(-90 188.6 160.1)">1</text>
<text x="248" y="157.5">R20</text>
<text x="248" y="159">470</text>
<text x="58.9" y="162.6" transform="rotate(-90 58.9 162.6)">2</text>
<text x="76.4" y="162.6" transform="rotate(-90 76.4 162.6)">3</text>
<text x="90.4" y="162.6" transform="rotate(-90 90.4 162.6)">2</text>
<text x="155.1" y="162.7">R34</text>
<text x="155.1" y="164.3">470</text>
<text x="167.4" y="162.7">R35</text>
<text x="167.4" y="164.3">470</text>
<text x="179.8" y="162.7">R38</text>
<text x="179.8" y="164.5">470</text>
<text x="191.9" y="162.7">R42</text>
<text x="191.9" y="164.3">470</text>
<text x="244.6" y="164.4" transform="rotate(-90 244.6 164.4)">2</text>
<text x="13.3" y="171.5">J3</text>
<text x="27" y="173.5">1</text>
<text x="27.3" y="169.8">SW2</text>
<text x="27.3" y="171.5">SW SPST</text>
<text x="33.9" y="173.5">2</text>
<text x="37.9" y="169.8">+12V</text>
<text x="67.3" y="173.5">1</text>
<text x="69.4" y="169.8">U4</text>
<text x="69.4" y="171.5">LM7805</text>
<text x="84.7" y="173.5">2</text>
<text x="108" y="169.8">+5V</text>
<text x="151.8" y="170.6" transform="rotate(-90 151.8 170.6)">12</text>
<text x="155.3" y="173.3">D1</text>
<text x="164" y="170.6" transform="rotate(-90 164 170.6)">12</text>
<text x="167.6" y="173.3">D2</text>
<text x="176.3" y="170.6" transform="rotate(-90 176.3 170.6)">12</text>
<text x="179.8" y="173.3">D4</text>
<text x="188.6" y="170.6" transform="rotate(-90 188.6 170.6)">12</text>
<text x="192.1" y="173.3">D5</text>
<text x="209.6" y="173.3">444 Micol Road</text>
<text x="13.3" y="178.5">HEADER 2</text>
<text x="16.8" y="174.3">1</text>
<text x="16.8" y="176">2</text>
<text x="41.4" y="175.9" transform="rotate(-90 41.4 175.9)">1</text>
<text x="41.9" y="178.7">+</text>
<text x="44.7" y="178.5">C7</text>
<text x="51.9" y="175.9" transform="rotate(-90 51.9 175.9)">1</text>
<text x="52.4" y="178.7">+</text>
<text x="55.2" y="178.5">C8</text>
<text x="60.6" y="177.6" transform="rotate(-90 60.6 177.6)">1</text>
<text x="64.2" y="178.5">C25</text>
<text x="70.3" y="174.3">VIN</text>
<text x="77.2" y="179.7" transform="rotate(-90 77.2 179.7)">GND</text>
<text x="78" y="174.3">VOUT</text>
<text x="90.4" y="175.9" transform="rotate(-90 90.4 175.9)">1</text>
<text x="91" y="178.7">+</text>
<text x="93.8" y="178.5">C9</text>
<text x="99.2" y="177.6" transform="rotate(-90 99.2 177.6)">1</text>
<text x="102.7" y="178.5">C20</text>
<text x="109.7" y="177.6" transform="rotate(-90 109.7 177.6)">1</text>
<text x="113.2" y="178.5">C21</text>
<text x="155.3" y="178.5">CTCSS</text>
<text x="155.3" y="175">LED</text>
<text x="167.6" y="175">LED</text>
<text x="167.6" y="178.5">COR</text>
<text x="179.8" y="175">LED</text>
<text x="179.8" y="178.5">+5V</text>
<text x="192.1" y="175">LED</text>
<text x="192.1" y="178.5">PTT</text>
<text x="209.6" y="175">Pembroke, NH 03275</text>
<text x="209.6" y="176.7">603-485-2248</text>
<text x="209.6" y="178.5">http://www.nhrc.net</text>
<text x="13.3" y="180.3">COAX POWER JACK</text>
<text x="41.4" y="183.7" transform="rotate(-90 41.4 183.7)">2</text>
<text x="44.7" y="180.1">100uF</text>
<text x="51.9" y="183.7" transform="rotate(-90 51.9 183.7)">2</text>
<text x="55.2" y="180.1">1uF</text>
<text x="60.6" y="183.7" transform="rotate(-90 60.6 183.7)">2</text>
<text x="64.2" y="180.3">0.1uF</text>
<text x="76.4" y="183.7" transform="rotate(-90 76.4 183.7)">3</text>
<text x="90.4" y="183.7" transform="rotate(-90 90.4 183.7)">2</text>
<text x="93.8" y="180.1">1uF</text>
<text x="99.2" y="183.7" transform="rotate(-90 99.2 183.7)">2</text>
<text x="102.7" y="180.3">0.1uF</text>
<text x="109.7" y="183.7" transform="rotate(-90 109.7 183.7)">2</text>
<text x="113.2" y="180.3">0.1uF</text>
<text x="139.5" y="185.3">CTRL_PTT</text>
<text x="151.8" y="181.9" transform="rotate(-90 151.8 181.9)">2</text>
<text x="155.3" y="180.6">STATE</text>
<text x="164" y="181.9" transform="rotate(-90 164 181.9)">2</text>
<text x="167.6" y="180.6">STATE</text>
<text x="176.3" y="181.9" transform="rotate(-90 176.3 181.9)">2</text>
<text x="179.8" y="180.3">POWER</text>
<text x="188.6" y="181.9" transform="rotate(-90 188.6 181.9)">2</text>
<text x="192.1" y="180.6">STATE</text>
<text x="207.9" y="180.3">Title</text>
<text x="207.9" y="185.5">Size</text>
<text x="214.9" y="185.5">Document Number</text>
<text x="214.9" y="182">NHRC Repeater Controller Tester</text>
<text x="265.7" y="185.5">Rev</text>
<text x="207.9" y="190.8">Date:</text>
<text x="209.6" y="187.3">B</text>
<text x="214.9" y="190.8">Wednesday, April 03, 2002</text>
<text x="214.9" y="187.3">NHRC-Tester</text>
<text x="243" y="190.8">Sheet</text>
<text x="251.7" y="190.8">1</text>
<text x="257" y="190.8">of</text>
<text x="262.2" y="190.8">2</text>
<text x="267.5" y="187.3">A4</text>
</g>
<g font-size="1.3">
<text x="34.4" y="24.2">5</text>
<text x="87" y="24.2">4</text>
<text x="139.5" y="24.2">3</text>
<text x="192.1" y="24.2">2</text>
<text x="244.7" y="24.2">1</text>
<text x="6.8" y="46.5">D</text>
<text x="271.4" y="46.5">D</text>
<text x="6.8" y="88.1">C</text>
<text x="271.4" y="88.1">C</text>
<text x="6.8" y="129.8">B</text>
<text x="271.4" y="129.8">B</text>
<text x="6.8" y="171.4">A</text>
<text x="271.4" y="171.4">A</text>
<text x="34.4" y="192.4">5</text>
<text x="87" y="192.4">4</text>
<text x="139.5" y="192.4">3</text>
<text x="192.1" y="192.4">2</text>
<text x="244.7" y="192.4">1</text>
</g>
</svg>
